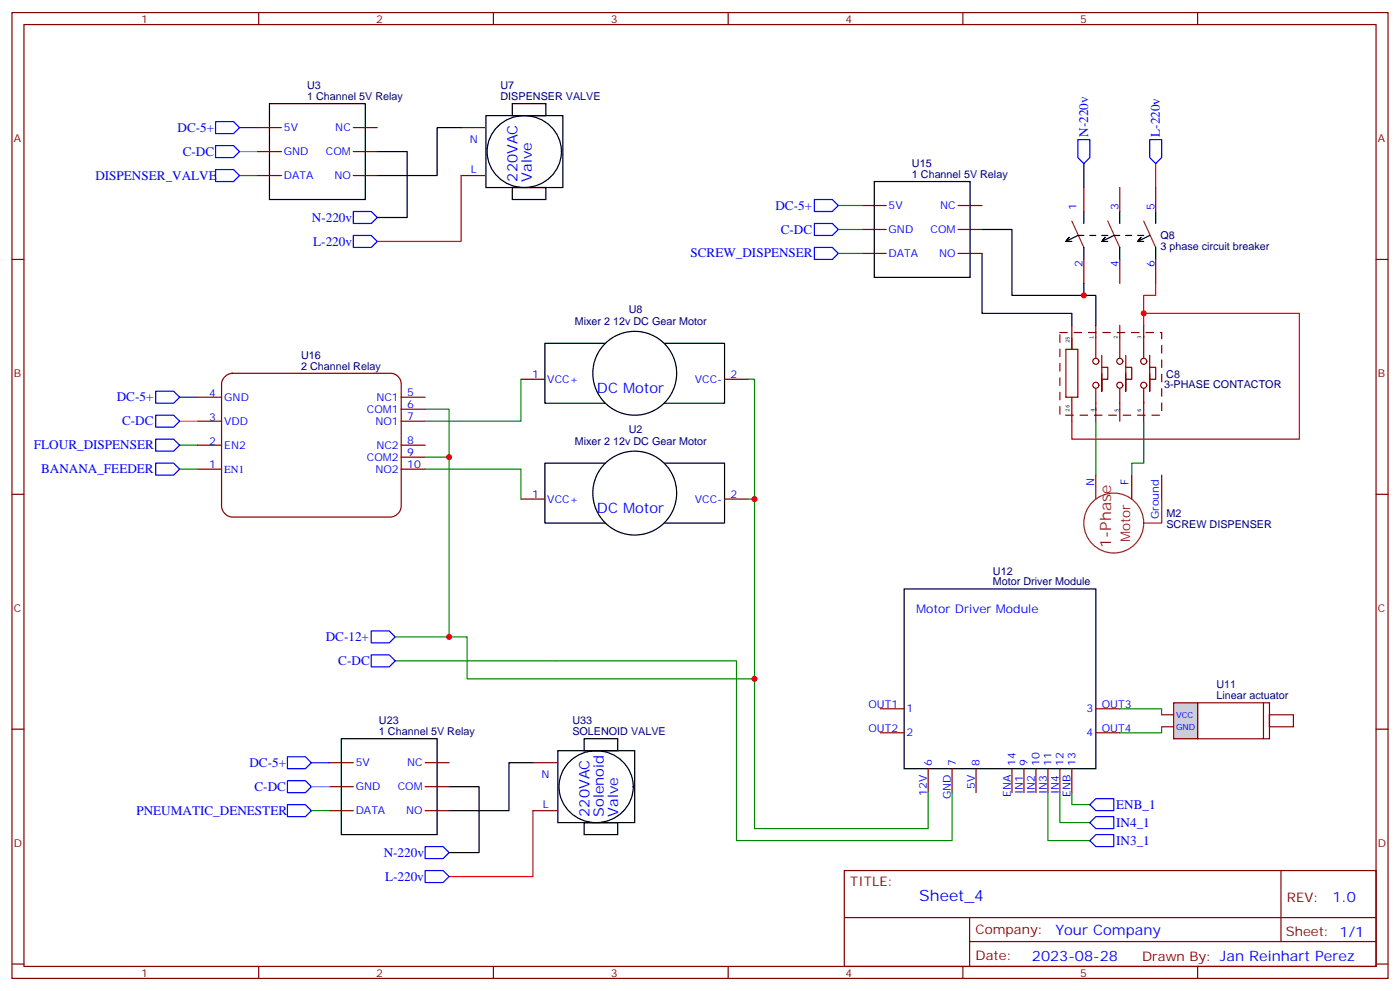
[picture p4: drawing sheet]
<svg xmlns="http://www.w3.org/2000/svg" width="412mm" height="292mm" viewBox="0 0 412 292" stroke-linecap="round" stroke-linejoin="round" font-family="sans-serif">
<g fill="none" stroke="#870000" stroke-width=".35">
<path d="M3.5 3.7h405.4v284.3h-405.4zM7.1 7.2h398.2v277.3h-398.2zM76.2 3.7v3.5M145.3 3.7v3.5M214.5 3.7v3.5M283.6 3.7v3.5M352.8 3.7v3.5M3.5 76.4h3.6M405.3 76.4h3.6M153.5 111.7h7M213.4 111.7h7.1M3.5 145.5h3.6"/>
<path d="M153.5 146.9h7M213.4 146.9h7.1M405.3 145.5h3.6M3.5 214.7h3.6M352.8 206.9h21.1v10.6h-21.1zM372.2 206.9v10.6M373.9 210.4h7.1v3.6h-7.1zM405.3 214.7h3.6M97 238.7h7.1M97 224.5h7.1M97 231.6h7.1M125.2 238.7h7.1"/>
<path d="M125.2 224.5h7.1M125.2 231.6h7.1M157 238.7h7M157 224.5h7M248.7 256.3h156.6v28.2h-156.6zM377.3 256.3v20.9M248.7 270.1h156.5M285.6 277.2h119.6M285.6 270.1v14.2M3.5 283.8h3.6M76.2 284.5v3.5M145.3 284.5v3.5"/>
<path d="M214.5 284.5v3.5M283.6 284.5v3.5M352.8 284.5v3.5M405.3 283.8h3.6"/>
</g>
<g fill="none" stroke="#000" stroke-width=".35">
<path d="M178.2 101.1h-17.7v17.6h17.7M195.8 101.1h17.6v17.6h-17.6M178.2 136.3h-17.7v17.7h17.7M195.8 136.3h17.6v17.7h-17.6M100.5 217.5h28.3v28.2h-28.3zM172.1 217.5h9.9v3.5h-9.9zM132.3 231.6h8.8v19.4h-8.8M157 224.5h-7.1v14.2h-17.6M164.3 221h22.7v21.2h-22.7zM167.4 224.6a10.9 10.9 0 0 1 13.1-2.5 10.9 10.9 0 0 1 5.7 12.1 11 11 0 0 1-12.5 7.8 11 11 0 0 1-8.9-11.7 10.4 10.4 0 0 1 2.6-5.7zM172.1 242.2h9.9v3.5h-9.9z"/>
<circle cx="187" cy="109.9" r="12.3"/>
<circle cx="187" cy="145.2" r="12.3"/>
</g>
<path d="M157 238.7v19.4h-24.7" fill="none" stroke="#f00" stroke-width=".35"/>
<path d="M45.9 115.2h5.3l1.7 1.7-1.7 1.8h-5.3zM52.9 116.9h5.3M45.9 122.2h5.3l1.7 1.8-1.7 1.8h-5.3zM45.9 129.3h5.3l1.7 1.8-1.7 1.7h-5.3zM109.4 192.8h5.3l1.7 1.8-1.7 1.7h-5.3zM109.4 185.7h5.3l1.7 1.8-1.7 1.8h-5.3zM84.7 236.9h5.3l1.7 1.8-1.7 1.7h-5.3zM84.7 229.8h5.3l1.7 1.8-1.7 1.8h-5.3zM84.7 222.8h5.3l1.7 1.7-1.7 1.8h-5.3zM91.7 224.5h5.3M125.2 256.3h5.3l1.8 1.8-1.8 1.7h-5.3zM125.2 249.2h5.3l1.8 1.8-1.8 1.8h-5.3z" fill="none" stroke="#00f" stroke-width=".35"/>
<path d="M52.9 124h5.3M91.7 231.6h5.3" fill="none" stroke="#f0f" stroke-width=".35"/>
<path d="M52.9 131.1h5.3M116.4 194.6h47.6M91.7 238.7h5.3" fill="none" stroke="#008700" stroke-width=".35"/>
<path d="M345.7 206.9h7.1v10.6h-7.1z" fill="#ccc" stroke="#870000" stroke-width=".35"/>
<g fill="none" stroke="#870000" stroke-width=".35">
<path d="M319.3 55.2v7.1M329.8 55.2v7.1M340.4 55.2v7.1M254 60.5h7.1M254 67.6h7.1M254 74.6h7.1M282.2 60.5h7.1M282.2 67.6h7.1M282.2 74.6h7.1M319.3 76.4v7M329.8 76.4v7M340.4 76.4v7"/>
<path d="M315.7 95.8v7M322.8 95.8v9.5M329.8 95.8v9.5M336.9 95.8v9.5M314 102.8h3.5v14.1h-3.5zM315.7 116.9v7.1M322.8 114.5v9.5M324.6 108.1h1.7v3.6h-1.7v-1.8M324.6 104.6v10.6v-3.5M329.8 114.5v9.5M331.6 108.1h1.8v3.6h-1.8v-1.8M331.6 104.6v10.6v-3.5"/>
<path d="M336.9 114.5v9.5M338.7 104.6v10.6v-3.5M338.7 108.1h1.7v3.6h-1.7v-1.8M322.8 139.9v7M333.4 139.9v7M342.2 139.9v7M259.3 208.7h7M259.3 215.7h7M322.8 208.7h7M322.8 215.7h7M342.2 210.4h3.5M342.2 214h3.5"/>
<path d="M273.4 226.3v7.1M280.5 226.3v7.1M287.5 226.3v7.1M298.1 226.3v7.1M301.6 226.3v7.1M305.2 226.3v7.1M308.7 226.3v7.1M312.2 226.3v7.1M315.7 226.3v7.1"/>
<circle cx="322.8" cy="106.4" r=".88"/>
<circle cx="322.8" cy="113.4" r=".88"/>
<circle cx="329.8" cy="106.4" r=".88"/>
<circle cx="329.8" cy="113.4" r=".88"/>
<circle cx="336.9" cy="106.4" r=".88"/>
<circle cx="336.9" cy="113.4" r=".88"/>
</g>
<path d="M239.9 58.7h5.3l1.7 1.8-1.7 1.8h-5.3zM317.5 41.1h3.5v5.3l-1.7 1.8-1.8-1.8zM338.7 41.1h3.5v5.3l-1.8 1.8-1.7-1.8zM239.9 72.8h5.3l1.7 1.8-1.7 1.8h-5.3zM239.9 65.8h5.3l1.7 1.8-1.7 1.7h-5.3zM322.8 235.1h5.3v3.6h-5.3l-1.8-1.8zM321 247.5l1.8-1.8h5.3v3.5h-5.3zM322.8 240.4h5.3v3.5h-5.3l-1.8-1.7z" fill="none" stroke="#00f" stroke-width=".35"/>
<g fill="none" stroke="#000" stroke-width=".35">
<path d="M257.5 53.4h28.3v28.3h-28.3zM319.3 48.2v7M289.3 74.6v17.7h26.4v3.5M289.3 67.6h8.8v19.4h21.2M315 69.9l-.9 1.1M319.3 62.3v3.5M319.3 72.8v3.6M319.3 69.3h-1.8l-3.5 1.8h1.7M321 69.3h1.8M324.6 69.3h1.7M325.6 69.9l-.9 1.1M329.8 62.3v3.5"/>
<path d="M329.8 69.3h-1.7l-3.5 1.8h1.7M329.8 72.8v3.6M331.6 69.3h1.8M335.1 69.3h1.8M336.1 69.9l-.9 1.1M338.7 69.3l-3.6 1.8h1.8M340.4 62.3v3.5M340.4 72.8v3.6M319.3 83.4v3.6h3.5v8.8M266.3 173.4h56.5v52.9h-56.5z"/>
</g>
<path d="M340.4 48.2v7M336.9 92.3h45.9v37h-67.1v-5.3M340.4 83.4v3.6h-3.5v8.8" fill="none" stroke="#f00" stroke-width=".35"/>
<path d="M322.8 124v15.9M336.9 124v12.3h-3.5v3.6M132.3 187.5h5.3v12.3h84.6v44.1h51.2v-10.5M164 194.6h53v52.9h63.5v-14.1M329.8 208.7h12.4v1.7M342.2 214v1.7h-12.4M308.7 233.4v14.1h12.3M312.2 233.4v8.8h8.8M315.7 233.4v3.5h5.3" fill="none" stroke="#008700" stroke-width=".35"/>
<g fill="none" stroke="#8c2424" stroke-width=".35">
<path d="M315.7 65.1l3.6 7.7M326.3 65.1l3.5 7.7M336.9 65.1l3.5 7.7M342.2 146.9v7.1h-5.3"/>
<circle cx="328.1" cy="154" r="8.8"/>
</g>
<path d="M312.2 97.9h30v24.3h-30z" fill="none" stroke="#870000" stroke-width=".35" stroke-dasharray="2.1 2.1"/>
<path d="M66.1 111.1a3.4 3.4 0 0 1 2.3-1.2h46.6a3.2 3.2 0 0 1 3.2 3.2v35.9a3.4 3.4 0 0 1-3.2 3.2h-46.6a3.4 3.4 0 0 1-3.1-3.2v-35.9l.1-.8z" fill="#fff" stroke="#870000" stroke-width=".35"/>
<g fill="none" stroke="#870000" stroke-width=".35">
<path d="M75.8 37.6h7.1M104.1 37.6h7M135.8 37.6h7.1M75.8 44.6h7.1M75.8 51.7h7.1M104.1 44.6h7M104.1 51.7h7M135.8 51.7h7.1M58.2 116.9h7.1M118.2 116.9h7M58.2 138.1h7.1M58.2 131.1h7.1"/>
<path d="M58.2 124h7.1M118.2 138.1h7M118.2 131.1h7M118.2 124h7M118.2 120.5h7M118.2 134.6h7"/>
</g>
<path d="M63.5 35.8h5.3l1.8 1.8-1.8 1.7h-5.3zM70.6 37.6h5.2M63.5 42.9h5.3l1.8 1.7-1.8 1.8h-5.3zM63.5 49.9h5.3l1.8 1.8-1.8 1.7h-5.3zM104.1 62.3h5.3l1.7 1.7-1.7 1.8h-5.3zM104.1 69.3h5.3l1.7 1.8-1.7 1.7h-5.3zM45.9 136.3h5.3l1.7 1.8-1.7 1.8h-5.3z" fill="none" stroke="#00f" stroke-width=".35"/>
<path d="M70.6 51.7h5.2M246.9 67.6h7.1M246.9 60.5h7.1M246.9 74.6h7.1M153.5 111.7v12.3h-28.3M220.5 111.7h1.7v35.2M52.9 138.1h5.3M125.2 138.1h28.3v8.8M125.2 120.5h7.1v14.1h-7.1M132.3 134.6v52.9h-15.9M220.5 146.9h1.7v52.9" fill="none" stroke="#008700" stroke-width=".35"/>
<path d="M70.6 44.6h5.2" fill="none" stroke="#f0f" stroke-width=".35"/>
<path d="M79.4 30.5h28.2v28.2h-28.2zM135.8 37.6h-7v14.1h-17.7M143.2 34h22.6v21.2h-22.6zM146.3 37.6a10.9 10.9 0 0 1 13.1-2.4 10.9 10.9 0 0 1 5.6 12 11 11 0 0 1-12.5 7.8 11 11 0 0 1-8.9-11.7 10.4 10.4 0 0 1 2.7-5.7zM150.9 30.5h9.9v3.5h-9.9zM111.1 44.6h8.8v19.4h-8.8M150.9 55.2h9.9v3.5h-9.9z" fill="none" stroke="#000" stroke-width=".35"/>
<path d="M135.8 51.7v19.4h-24.7" fill="none" stroke="#f00" stroke-width=".35"/>
<g fill="#c00">
<circle cx="319.3" cy="87" r=".88"/>
<circle cx="336.9" cy="92.3" r=".88"/>
<circle cx="132.3" cy="134.6" r=".88"/>
<circle cx="132.3" cy="187.5" r=".88"/>
<circle cx="222.3" cy="199.8" r=".88"/>
<circle cx="222.3" cy="146.9" r=".88"/>
</g>
<text font-size="4.6" fill="#8d2323" x="327.3" y="161.2" transform="rotate(-90 327.3 161.2)">1-Phase</text>
<text font-size="4.6" fill="#00f" x="270.8" y="265.3">Sheet_4</text>
<g font-size="4.2" fill="#00f">
<text x="152.4" y="53.5" transform="rotate(-90 152.4 53.5)">220VAC</text>
<text x="156.7" y="53.5" transform="rotate(-90 156.7 53.5)">Valve</text>
<text x="175.8" y="115.6">DC Motor</text>
<text x="175.8" y="150.9">DC Motor</text>
<text x="173.6" y="240.4" transform="rotate(-90 173.6 240.4)">220VAC</text>
<text x="177.8" y="240.4" transform="rotate(-90 177.8 240.4)">Solenoid</text>
<text x="182.1" y="240.4" transform="rotate(-90 182.1 240.4)">Valve</text>
<text x="392.5" y="265.6">1.0</text>
<text x="310.9" y="275.1">Your Company</text>
<text x="304" y="282.9">2023-08-28</text>
</g>
<g font-size="3.9" fill="#00f">
<text x="52.3" y="38.8">DC-5+</text>
<text x="320.5" y="40.3" transform="rotate(-90 320.5 40.3)">N-220v</text>
<text x="341.7" y="40.3" transform="rotate(-90 341.7 40.3)">L-220v</text>
<text x="53.8" y="45.8">C-DC</text>
<text x="28.1" y="52.8">DISPENSER_VALVE</text>
<text x="91.9" y="65.3">N-220v</text>
<text x="228.4" y="61.7">DC-5+</text>
<text x="230" y="68.8">C-DC</text>
<text x="92.3" y="72.3">L-220v</text>
<text x="203.4" y="75.8">SCREW_DISPENSER</text>
<text x="34.4" y="118.2">DC-5+</text>
<text x="36" y="125.2">C-DC</text>
<text x="10" y="132.3">FLOUR_DISPENSER</text>
<text x="12.1" y="139.3">BANANA_FEEDER</text>
<text x="96" y="188.7">DC-12+</text>
<text x="99.7" y="195.8">C-DC</text>
<text x="73.5" y="225.7">DC-5+</text>
<text x="75" y="232.8">C-DC</text>
<text x="40.2" y="239.8">PNEUMATIC_DENESTER</text>
<text x="328.8" y="238.2">ENB_1</text>
<text x="328.8" y="243.5">IN4_1</text>
<text x="328.8" y="248.8">IN3_1</text>
<text x="113" y="252.3">N-220v</text>
<text x="113.4" y="259.3">L-220v</text>
</g>
<text font-size="3.9" fill="#8d2323" x="332.9" y="159.7" transform="rotate(-90 332.9 159.7)">Motor</text>
<g font-size="3.9" fill="#800">
<text x="250.5" y="260.9">TITLE:</text>
<text x="379.1" y="265.6">REV:</text>
<text x="287.4" y="275.1">Company:</text>
<text x="378.7" y="275.7">Sheet: 1/1</text>
<text x="287.4" y="282.8">Date:</text>
<text x="336.4" y="282.8">Drawn By: Jan Reinhart Perez</text>
</g>
<text font-size="3.5" fill="#00f" x="269.9" y="180.4">Motor Driver Module</text>
<g font-size="3.2" fill="#800">
<text x="41.6" y="6.7">1</text>
<text x="110.8" y="6.7">2</text>
<text x="179.9" y="6.7">3</text>
<text x="249.1" y="6.7">4</text>
<text x="318.2" y="6.7">5</text>
<text x="4.1" y="41.8">A</text>
<text x="405.9" y="41.8">A</text>
<text x="4.1" y="110.9">B</text>
<text x="405.9" y="110.9">B</text>
<text x="4.1" y="180.1">C</text>
<text x="405.9" y="180.1">C</text>
<text x="4.1" y="249.2">D</text>
<text x="405.9" y="249.2">D</text>
<text x="41.6" y="287.5">1</text>
<text x="110.8" y="287.5">2</text>
<text x="179.9" y="287.5">3</text>
<text x="249.1" y="287.5">4</text>
<text x="318.2" y="287.5">5</text>
</g>
<g font-size="3.2" fill="#000080">
<text x="90.5" y="29.5">1 Channel 5V Relay</text>
<text x="90.5" y="26.3">U3</text>
<text x="147.4" y="29.5">DISPENSER VALVE</text>
<text x="147.4" y="26.3">U7</text>
<text x="268.6" y="52.4">1 Channel 5V Relay</text>
<text x="268.6" y="49.2">U15</text>
<text x="341.8" y="70.5">Q8</text>
<text x="341.8" y="73.7">3 phase circuit breaker</text>
<text x="169.3" y="95.8">Mixer 2 12v DC Gear Motor</text>
<text x="185.2" y="92.3">U8</text>
<text x="88.7" y="105.7">U16</text>
<text x="88.7" y="108.8">2 Channel Relay</text>
<text x="343.5" y="111.2">C8</text>
<text x="342.9" y="114.3">3-PHASE CONTACTOR</text>
<text x="169.3" y="131.1">Mixer 2 12v DC Gear Motor</text>
<text x="185.2" y="127.5">U2</text>
<text x="343.6" y="155.3">SCREW DISPENSER</text>
<text x="343.6" y="152.1">M2</text>
<text x="292.5" y="172.3">Motor Driver Module</text>
<text x="292.5" y="169.2">U12</text>
<text x="358.4" y="202.7">U11</text>
<text x="358.4" y="205.8">Linear actuator</text>
<text x="111.6" y="213.3">U23</text>
<text x="168.6" y="213.3">U33</text>
<text x="111.6" y="216.4">1 Channel 5V Relay</text>
<text x="168.6" y="216.4">SOLENOID VALVE</text>
</g>
<g font-size="3.2" fill="#00f">
<text x="83.6" y="38.6">5V</text>
<text x="98.8" y="38.6">NC</text>
<text x="83.6" y="45.7">GND</text>
<text x="96" y="45.7">COM</text>
<text x="138.4" y="42.2">N</text>
<text x="83.6" y="52.7">DATA</text>
<text x="98.5" y="52.7">NO</text>
<text x="138.7" y="51">L</text>
<text x="261.8" y="61.6">5V</text>
<text x="276.9" y="61.6">NC</text>
<text x="317.1" y="61.9" transform="rotate(-90 317.1 61.9)">1</text>
<text x="329.5" y="61.9" transform="rotate(-90 329.5 61.9)">3</text>
<text x="340.1" y="61.9" transform="rotate(-90 340.1 61.9)">5</text>
<text x="261.8" y="68.6">GND</text>
<text x="274.1" y="68.6">COM</text>
<text x="261.8" y="75.7">DATA</text>
<text x="276.6" y="75.7">NO</text>
<text x="318.9" y="78.7" transform="rotate(-90 318.9 78.7)">2</text>
<text x="329.5" y="78.7" transform="rotate(-90 329.5 78.7)">4</text>
<text x="340.1" y="78.7" transform="rotate(-90 340.1 78.7)">6</text>
<text x="156.7" y="111.3">1</text>
<text x="161.2" y="112.7">VCC+</text>
<text x="204.7" y="112.7">VCC-</text>
<text x="215.2" y="111.3">2</text>
<text x="61.6" y="116.8">4</text>
<text x="66.1" y="118.2">GND</text>
<text x="110.9" y="118">NC1</text>
<text x="119.9" y="116.6">5</text>
<text x="61.6" y="123.8">3</text>
<text x="66.1" y="125.2">VDD</text>
<text x="108.1" y="121.5">COM1</text>
<text x="110.6" y="125.1">NO1</text>
<text x="119.9" y="120.1">6</text>
<text x="119.9" y="123.6">7</text>
<text x="61.6" y="130.9">2</text>
<text x="119.9" y="130.7">8</text>
<text x="61.6" y="137.9">1</text>
<text x="66.1" y="132.3">EN2</text>
<text x="108.1" y="135.6">COM2</text>
<text x="110.9" y="132.1">NC2</text>
<text x="119.9" y="134.2">9</text>
<text x="119.9" y="137.8">10</text>
<text x="66.1" y="139.3">EN1</text>
<text x="110.6" y="139.2">NO2</text>
<text x="322.3" y="143.2" transform="rotate(-90 322.3 143.2)">N</text>
<text x="332.4" y="142.7" transform="rotate(-90 332.4 142.7)">F</text>
<text x="156.7" y="146.6">1</text>
<text x="161.2" y="148">VCC+</text>
<text x="204.7" y="148">VCC-</text>
<text x="215.2" y="146.6">2</text>
<text x="341.3" y="152.8" transform="rotate(-90 341.3 152.8)">Ground</text>
<text x="255.8" y="208.3">OUT1</text>
<text x="267.1" y="209.7">1</text>
<text x="320.1" y="209.7">3</text>
<text x="324.6" y="208.3">OUT3</text>
<text x="255.8" y="215.4">OUT2</text>
<text x="324.6" y="215.4">OUT4</text>
<text x="267.1" y="216.8">2</text>
<text x="320.1" y="216.8">4</text>
<text x="104.8" y="225.6">5V</text>
<text x="119.9" y="225.6">NC</text>
<text x="274.5" y="225.6" transform="rotate(-90 274.5 225.6)">6</text>
<text x="281.5" y="225.6" transform="rotate(-90 281.5 225.6)">7</text>
<text x="288.6" y="225.6" transform="rotate(-90 288.6 225.6)">8</text>
<text x="299.2" y="225.6" transform="rotate(-90 299.2 225.6)">14</text>
<text x="302.7" y="225.6" transform="rotate(-90 302.7 225.6)">9</text>
<text x="306.2" y="225.6" transform="rotate(-90 306.2 225.6)">10</text>
<text x="309.7" y="225.6" transform="rotate(-90 309.7 225.6)">11</text>
<text x="313.3" y="225.6" transform="rotate(-90 313.3 225.6)">12</text>
<text x="316.8" y="225.6" transform="rotate(-90 316.8 225.6)">13</text>
<text x="104.8" y="232.7">GND</text>
<text x="117.1" y="232.7">COM</text>
<text x="159.5" y="229.1">N</text>
<text x="287.2" y="232.3" transform="rotate(-90 287.2 232.3)">5V</text>
<text x="301.3" y="233.8" transform="rotate(-90 301.3 233.8)">IN1</text>
<text x="304.8" y="233.8" transform="rotate(-90 304.8 233.8)">IN2</text>
<text x="308.3" y="233.8" transform="rotate(-90 308.3 233.8)">IN3</text>
<text x="311.9" y="233.8" transform="rotate(-90 311.9 233.8)">IN4</text>
<text x="104.8" y="239.7">DATA</text>
<text x="119.7" y="239.7">NO</text>
<text x="159.9" y="237.9">L</text>
<text x="273" y="234.3" transform="rotate(-90 273 234.3)">12V</text>
<text x="280.1" y="235.4" transform="rotate(-90 280.1 235.4)">GND</text>
<text x="297.7" y="234.6" transform="rotate(-90 297.7 234.6)">ENA</text>
<text x="315.4" y="234.6" transform="rotate(-90 315.4 234.6)">ENB</text>
</g>
<g font-size="2.5" fill="#00f">
<text x="346.4" y="211.5">VCC</text>
<text x="346.4" y="215">GND</text>
</g>
<g font-size="1.8">
<text x="315" y="101.1" transform="rotate(-90 315 101.1)">25</text>
<text x="322.1" y="99.7" transform="rotate(-90 322.1 99.7)">1</text>
<text x="329.1" y="99.7" transform="rotate(-90 329.1 99.7)">2</text>
<text x="336.2" y="99.7" transform="rotate(-90 336.2 99.7)">3</text>
<text x="315" y="121.2" transform="rotate(-90 315 121.2)">26</text>
<text x="322.4" y="121.2" transform="rotate(-90 322.4 121.2)">4</text>
<text x="329.5" y="121.2" transform="rotate(-90 329.5 121.2)">5</text>
<text x="336.2" y="121.2" transform="rotate(-90 336.2 121.2)">6</text>
</g>
</svg>
